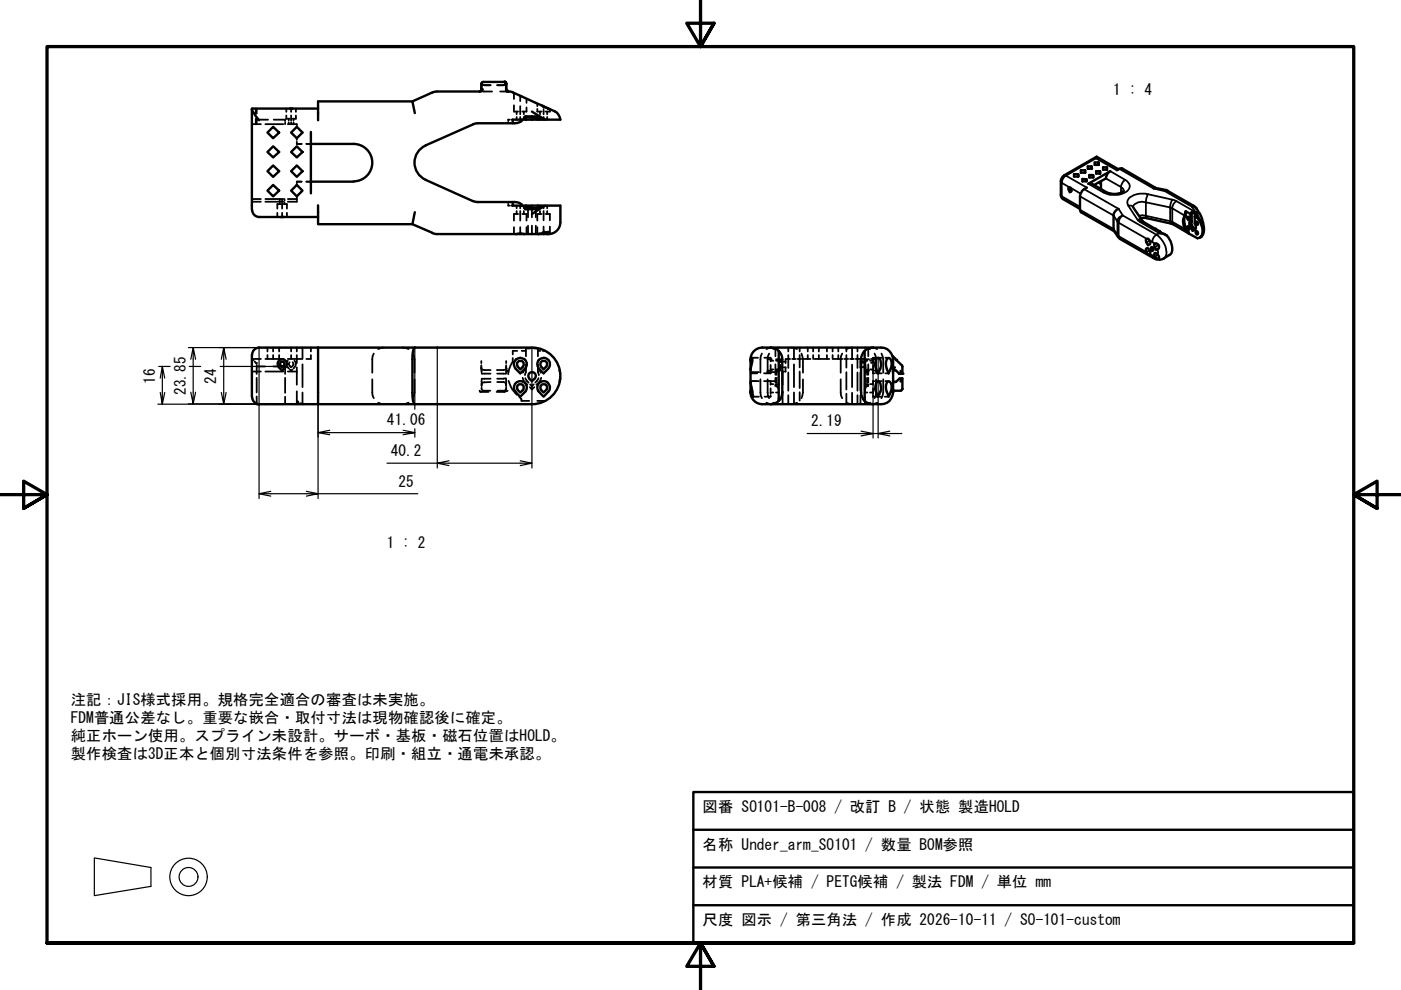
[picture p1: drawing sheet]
<svg xmlns="http://www.w3.org/2000/svg" width="297mm" height="210mm" viewBox="0 0 297 210" stroke-linecap="round" stroke-linejoin="round" font-family="sans-serif">
<!-- layer: Hidden (ISO) -->
<g fill="none" stroke="#000" stroke-width=".38">
<path d="M101.8 19.4h-.1h.3M102 19.3h-.1M102 19.1v.1M102.1 18.7v.3M102.1 17.8v.1M102.1 18.1v.4M102.2 17.6l-.1 .1M102.2 17.6v.2M102.2 17.5v.1M102.4 19.4h1.9M102.4 18l.3 .1zM102.5 17.4h-.1"/>
<path d="M102.7 18.1h1.3M106 19.4h1.7M107 18l-1.6 .1M107.3 17.6l-.2 .2M109 19.7v1.3M53.4 26.3h1.9M54.2 23v1.1M54.2 25.2v1.1M54.4 23v1.1M54.4 25.2v1.1M54.4 25.4h2.4M56.3 26.3h3.8"/>
<path d="M58 25.4h2.5v.3M60.5 26v.3M60.7 24.5v.7h.7M60.7 23v.7M61 26.3h1.9v.2M61.2 25.2v.4M61.2 25.9v.4M61.7 23v.7M61.7 24.5v1.1M61.7 25.9v.4M62.2 25.2v.4M62.2 25.9v.4"/>
<path d="M62.7 24.5v.7h-.7M62.7 23v.7M62.9 38.5h1zM62.9 30.5h1zM62.9 26.7v.2M62.9 29.3v.4M62.9 30.1v.4M62.9 38.5v.2M62.9 39v.2M65 30.5h.9M65 38.5h.9M107.8 25.9v.2"/>
<path d="M108.1 25.4h-.3v.2M108.4 25.4h.3M109 22.3v1.4h.9M109.5 23.7v.5M109.5 24.8v.6M109.9 20.1l.1 .1M110.2 20.3l.2 .1M110.3 20.3v1.1M110.3 22.5v1.7M110.3 24.8v.6M110.6 20.4l.1 .1M110.9 25.2l-.1 .2"/>
<path d="M111.1 23.7v.5M111.1 24.8v.6M111.3 24.9h.1M111.3 24.9l-.2 .2M111.3 24.8v.1M111.4 24.7h-.1M111.4 24.9h.1M111.4 24.7h.1M111.6 22.8v.9h-.9M111.6 20.9v.9M113.9 23.1v.6h.9M113.9 21.9v.6"/>
<path d="M114 24.9h.1M114 24.7h.1M114.2 24.9h.1M114.2 24.7h.1M114.3 24.9l.1 .2M114.3 24.8v.1M114.5 23.7v.5M114.5 24.8v.6M114.6 25.2l.2 .2M114.7 22.3l.2 .1M115.1 22.6l.5 .2M115.3 22.6v.3"/>
<path d="M115.3 23.3v.9M115.3 24.8v.6M115.9 22.9l.4 .2M116 23.7v.5M116 24.8v.6M116.5 23.1l.1 .2M116.6 23.5v.2h-.9M53.4 42.2h1.9M53.4 42.8h1.9M56.3 42.2h3.8M56.3 42.8h3.8M58.8 45.1v.9"/>
<path d="M59.3 42.2v.4M59.3 43v.3M59.5 43.3h-.7v.9M59.8 42.2v.4M59.8 43v1.2M59.8 45.1v.9M60.1 43.3h.7v.9M60.3 42.2v.4M60.3 43v.3M60.8 45.1v.9M61 42.2h1.9M62.9 41.6v.2"/>
<path d="M62.9 42v.4M62.9 42.6v.2h-1.9M107.8 43.3v.3h.3M107.8 42.8v.3M108.4 43.6h.3M109 48.2v1.4M109.5 43.6v.6M109.5 44.7v.7M109.7 49.6h-.3M109.9 45.4h-.9v1.4M110 49.5h.6M110.3 43.6v.6"/>
<path d="M110.3 44.7v2.1M110.3 48.2v1.4M110.7 45.4h.9v1.4M110.8 43.6l.1 .2M110.9 49.6h.3M111.1 43.6v.6M111.1 44.7v.7M111.1 43.9l.2 .2M111.3 44.1h.1M111.3 44.3l.1 .1M111.3 44.1v.1M111.4 44.1h.1"/>
<path d="M111.4 44.4h.1M111.6 48.2v1.4M112 44.4v1.7M112 47.9v1.7M112.8 44.4v1.7M112.8 47.9v1.7M113.6 44.4v1.7M113.6 47.9v1.7M113.9 48.2v1.4M114 44.1h.1M114 44.4h.1M114.2 44.1h.1"/>
<path d="M114.3 44.3l-.1 .1M114.3 44.1v.1M114.4 43.9l-.1 .2M114.5 43.6v.6M114.5 44.7v.7M114.6 49.5l-.3 .1M114.8 45.4h-.9v1.4M114.8 43.6l-.2 .2M115.3 43.6v.6M115.3 44.7v2M115.3 48v1.4M115.6 49.1h-.3l-.3 .2"/>
<path d="M115.7 45.4h.9v1.3M115.9 49.2h.3M116 49.6h.1M116 43.6v.6M116 44.7v.7M116.1 49.6h.1M116.6 48v1.4M53.4 78.8h1.9M54 76.6l.3 .3M54.4 76.9v.3M54.4 77.7h1.8M54.4 77.4v1.9"/>
<path d="M55.3 76.1h-1.9l.3 .3M56.3 76.1h3.8M56.3 78.8h3.8M56.7 73.7v.8M56.7 75.3v.8M57.9 73.7v.8M57.9 75.3v.8M57.9 77.7h1.7M59.2 73.7v.8M59.2 75.3v.8M60 77.7h.1M60.3 77.7h.2v1.6"/>
<path d="M61 76.5a1.01 1.01 0 0 0 .3 1.6M61 76.1h2.9M61 78.8h1.9M61.4 76.8l-.2 .5 .3 .3M61.5 78.4l.2 .2 .3-.2M61.6 77.8l.1 .1 .1-.1M61.7 73.7v.8M61.7 75.3v.8M62 76.8a.49 .49 0 0 1 0 .8M62.4 76.5a1.04 1.04 0 0 1-.2 1.6M62.9 73.7v.8M62.9 75.3v1.7"/>
<path d="M62.9 77.9v3.7M64.1 73.7v2.4M64.1 77.3v4.8M65.9 75.3v.8h-.9M65.9 73.7v.8M79.2 75l-.3 1.2v2.8M81.4 73.7l-1.2 .3M85.3 73.7l1.3 .3M87.5 75l.4 1.2v2.8M102 78.5l.1 .3M102 76.6v.4M102 77.4v.6"/>
<path d="M102 78.1v.2M102 77.9l.2 .3M102.1 79l.2 .2M102.4 78.4l1.6 .1M102.5 79.2h1.5M105.4 79.2h1.5M107 78.4l-1.7 .1M107.3 78.1v-.2l.1 .3M107.3 76.6v.4M107.3 77.4v.5M107.3 78.1v.2M107.3 78.5v.3"/>
<path d="M107.3 79l-.2 .2M107.6 78.5l.1 .3M108.7 75.9v.8a5.3 5.3 0 0 0-.9 2.6M109.7 74.4h-1v.8M110.6 74.4h.9M111.5 78.1l-.6 .9M111.5 77.3v1.6l-.2 .6M112.4 73.9h-.9v1.6M113.2 73.9h.8v1.6M114 78.1l.7 .9M114 77.3v1.6l.2 .6M114 74.4h.6"/>
<path d="M115.1 74.4h.5M118.7 78.7v.6M118.7 79.8v.5M159.1 78.9h1.8M159.1 79.2h1.4M159.1 75.9h.1M159.3 75.9h1.4M161.5 75l-.3 1.2v2.8M162.1 75.9h1.3v.7M162.8 78.6h.8M162.8 76.2v2.8M162.8 76.2h.8"/>
<path d="M163.1 75l-.3 1.2M163.4 77.4v1.1M163.4 78.3h.6M163.4 78.8v.4h-1.4M163.4 76.5h.6M163.7 73.7l-1.2 .3M164.4 77.3v1.6h-1.8M164.4 73.9v1.6M164.5 78.9l-.1 .6M164.5 78.3h.6M164.5 78.9h.2M164.5 76.2h.9v.5"/>
<path d="M164.5 76.5h.6M164.7 78.9v.6M164.8 78.6l-.1 .3M165.1 78.1l-.1 .3M165.2 73.7l-1.2 .3M165.4 78.4v.2h-.9M165.4 77.3v.8M165.4 77.9h.4M165.4 76.7h.4M166.1 78.8h-.2v2.8M166.2 77.9h.4v.9h-.3M166.2 76.7h.4"/>
<path d="M166.8 76.1h-.2v.9M166.9 76.1h.6M167.1 73.7v.8M167.1 75.3v2.7M167.1 79v3.8M167.7 73.7l.7 .1 .6 .2M168 76.1h.7M168.3 73.7v2.4M168.3 77.3v4.8M169.5 75.3v.8h-.4M169.5 73.7v.8M169.5 78.8v3.5"/>
<path d="M169.7 76.1h-.2v1.8M169.9 75l.3 1.2v2.8M170 76.1h1.8M171.3 73.7v.8M171.3 75.3v.8M172.4 73.7v.8M172.4 75.3v.8M172.7 76.1h3.1M173.6 73.7v.8M173.6 75.3v.8M175.3 73.7v.8M175.3 75.3v.8"/>
<path d="M176.5 73.7v.8M176.5 75.3v.8M176.7 76.1h1.9M177.7 73.7v.8M177.7 75.3v.8M178.6 75l-.4 1.2v2.8M179 76.1h.8M179.5 73.7v.8M179.5 75.3v2.6M179.5 78.9v3.7M180.2 76.1h.8M180.7 73.7v2.4"/>
<path d="M180.7 77.3v4.8M180.7 73.7l-1.2 .3M181.8 75.3v.8h-.4M181.8 73.7v.8M181.8 79v3.8M182.1 76.1h-.3v1.9M182.2 76.1h1.3M182.4 77.7h.4M182.4 76.9h1.1M182.4 76.1v1.9M182.4 79v3.8M182.4 77.9h.4"/>
<path d="M182.4 76.7h.4M183.1 77.7h.3v1.6M183.1 77.9h.4M183.1 76.7h.4M183.3 73.7l1.2 .3M183.3 78.1l.2 .5h.8M183.3 78.3h.6M183.3 76.5h.6M183.5 77.3v.8M183.7 78.6l.1 .3M183.8 78.9v.6M183.8 78.9h.1"/>
<path d="M184 78.9h.1M184.1 73.9v1.6M184.1 77.3v2.2M184.3 76.2h-.8v.5M184.5 78.3h.6M184.5 76.5h.6M184.7 76.1h1M184.7 76.9h1M184.7 73.7l1.3 .3M185 78.6h.7M185 76.2h.7M185.1 77.4v1.1"/>
<path d="M185.1 78.8v.4h.3M185.4 75l.3 1.2M185.4 75.9h-.3v.7M185.7 76.2v2.8M185.8 79.2h1.1M185.8 75.9h1.1M186.9 75l.4 1.2v2.8M187.7 79.2h.7M187.7 75.9h.7M190.9 78.6l.1 .2M191.1 79v.2M54.4 80.1v3.1"/>
<path d="M54.4 84v1.6M54.8 85.7h2.3M60.5 80.1v3.2M60.5 84.1v1.6h-2.3M62.9 84.9l.4 .4M62.9 85.3l.4 .2M62.9 83v2.7M63.6 85.7h.2M63.7 85.5l.4 .1M63.8 85.6l.3 .1M64.1 85.6l-.2 .1M64.1 83.2v2.4"/>
<path d="M78.9 80.4v2.8l.3 1.2M80.2 85.4l1.2 .3M86.6 85.4l-1.3 .3M87.9 80.4v2.8l-.4 1.2M101.7 82.8v.1M101.7 83h.1M101.9 83.1h1.7M102.1 80.7v.3M102.1 81.2v.2M102.1 81.6v.3M102.1 82.2l.1 .4M102.2 81.3l-.1 .3"/>
<path d="M102.3 82.8h1.6M102.3 80.3l-.2 .2M102.5 80.3h1.5M104 81l-1.6 .1M105.4 81l1.7 .1M106.9 80.2l-1.5 .1M107.1 80.2h.2v.3M107.1 82.8h-1.6M107.2 83l-1.9 .1M107.3 81.3v.3M107.3 80.7v.3M107.3 81.2v.2"/>
<path d="M107.3 81.5v.4M107.3 82.1v.4M107.3 82.5l-.1 .2M107.6 82.8l-.2 .2M107.8 80.7l.1 .2a5.8 5.8 0 0 0 1.7 2.8M110.1 84.2l.5 .5M110.6 84.9v.1h1.6M110.8 80.1l.2 .6 .8 .9M111.4 80.2l.7 .9M112.3 82.1l.5 .5v-.3M112.4 81.5l.4 .3M112.8 81.8v.3"/>
<path d="M113.2 81.5l-.4 .3M113.3 82.1l-.5 .5M113.9 85h1.7M114.2 80.2l-.7 .9M114.7 80.1l-.1 .6-.9 .9M159.1 80.8h1.8M159.3 84.1h.1M159.6 84.1h1.3M161.2 80.4v2.8l.3 1.2M162 80.8h2.4M162.5 85.4l1.2 .3M162.8 80.4v2.8l.3 1.2"/>
<path d="M163.4 82.3v1.2M163.4 83.2h.6M163.4 80.8v.8M163.4 83.8v.3h-1.3M163.4 81.4h.6M164 85.4l1.2 .3M164.4 81.5l.1 .3M164.4 80.1v1M164.5 83.2h.6M164.5 81.8h.2M164.5 81.4h.6M164.7 80.1v1"/>
<path d="M164.7 81.8l.1 .3M164.7 81.5v.3M165 82.3l.1 .3M165.9 83v2.7M167.1 83.8v1.9M168.3 83.2v2.4M169 85.4l-.6 .2-.7 .1M169.5 83.2v1.7M170.2 80.4v2.8l-.3 1.2M178.2 80.4v2.8l.4 1.2M179.5 85.4l1.2 .3M179.5 83.5v1.8"/>
<path d="M180.7 83.3v2.4M181.8 83.8v1.9M182.4 83.8v1.9M183.3 83.2h.6M183.3 81.4h.6M183.4 80.1v3.2M183.4 84.1v1.6M183.5 82.3l-.2 .3M183.8 80.1v1M183.8 81.5v.3M183.8 81.8l-.2 .3M183.8 81.8h.1"/>
<path d="M184.1 81.5l-.1 .3M184.1 80.1v1M184.5 85.4l-1.2 .3M184.5 83.2h.6M184.5 81.4h.6M185.1 82.3v1.2M185.1 83.8v.3h.3M185.4 80.8h-.3v.8M185.7 80.4v2.8l-.3 1.2M185.7 84.1h1.1M185.8 80.8h1.1M186 85.4l-1.3 .3"/>
<path d="M187.3 80.4v2.8l-.4 1.2M187.6 84.1h.8M187.7 80.8h.7M190.7 80.3h.1M191 80.3h.2M191 80.7l-.1 .2M191.1 80.3v.2M191.3 80.3h.1"/>
</g>
<g fill="#000">
<circle cx="102.1" cy="19" r=".19"/>
<circle cx="102.7" cy="18.1" r=".19"/>
<circle cx="106.7" cy="18.1" r=".19"/>
<circle cx="107.3" cy="19" r=".19"/>
<circle cx="107.4" cy="19.3" r=".19"/>
<circle cx="116.6" cy="23.1" r=".19"/>
<circle cx="64.1" cy="85.7" r=".19"/>
<circle cx="64.1" cy="85.6" r=".19"/>
<circle cx="101.8" cy="83" r=".19"/>
<circle cx="189.7" cy="82.8" r=".19"/>
<circle cx="190.7" cy="80.3" r=".19"/>
</g>
<!-- layer: Visible (ISO) -->
<g fill="none" stroke="#000" stroke-width=".51">
<path d="M91.7 19.6l-4.3 1.9M92.7 19.4l-1 .2M102 19.2l-.3 .2h-9M102 17.8v1.4M102.5 17.4h-.3l-.2 .4M102.5 17.4h4.4l.4 .2M107 17.4h.2l.2 .4M107.3 17.6v.2M107.3 19l.2 .3 .2 .1M107.3 19l.4 .4M107.3 18.3v.7M107.3 17.8v1.2"/>
<path d="M107.4 19.3l.2 .1M107.7 19.4h.2M107.9 19.4l.8 .2M108.7 19.6l7.5 3.4a3.7 3.7 0 0 1 2.5 1.9l.1 .5h-4.8M53.4 23.2l1.5 2.3M53.4 23.2v21.3M56.7 28.1l1.2-1.2 1.3 1.2-1.3 1.2zM56.7 32.2l1.2-1.2 1.3 1.2-1.3 1.2zM57.9 35.1l1.3 1.2-1.3 1.2-1.2-1.2zM61.5 23h.5M61.5 23h-8.1v.2M61.7 28.1l1.2-1.2 1.2 1.2-1.2 1.2z"/>
<path d="M61.7 32.2l1.2-1.2 1.2 1.2-1.2 1.2zM62 23h5.4M62.9 35.1l1.2 1.2-1.2 1.2-1.2-1.2zM65.9 30.5h9.1a4 4 0 0 1 3.9 4 4 4 0 0 1-3.9 4M65.9 28v13M65.9 38.5h9M87.9 24l-.5-2.5h-20v4M100.3 26.4l-10.1 4.5a4 4 0 0 0-2.3 3.6 4 4 0 0 0 2.3 3.6l10.1 4.5M110.6 25.4v.3a2.85 2.85 0 0 1-1.9 .4h-7.4l-1 .3M111.5 25.4v-.7h2.5v.7M112.8 24.7v.2h-1.3M112.8 23.7l2.8 1.7"/>
<path d="M112.8 25.4h-4.1v.7M114 24.9h-1.2v.5h1.2M114.9 22.4l1.7 .7M226.6 39.8v-.1a.53 .53 0 0 1 .5 .5 .53 .53 0 0 1-.3 .5l-.3-.6zM228.6 36.9v.5v-.5h-.9v.5h.9M230.1 36.1v.5v-.5h-.9v.5h.9M230.4 38v.5h-.9v-.6l.9 .1v.5M230.4 39.8l-.7 .4-.6 .9-.1 .5v2.9l.1 .4 7.2 4.2M231.5 35.3v.5h-.9v-.5h.9v.5M231.8 37.1v.5h-.9v-.5h.9v.5M232 39.2l2.5-1.4 .3-.9 .6-.6-4.6 2.7 .6-.1 3.2 1.8a3.4 3.4 0 0 0 3.7-.3M232.3 33.6l.2-.4 4.7 2.7"/>
<path d="M232.5 33.2l-6.9 4a1.63 1.63 0 0 0-.7 1.3l.1 3.3 .4 .4 3.6 2.1M232.9 34.5v.5v-.5h-.8v.5h.8M232.9 38.7l.5 .3M233.2 36.3v.5v-.5h-.8v.5h.8M233.4 38.4v1.6M233.9 35.5h.8v.5h-.8zM234.7 35.5v.5M236.8 36.1l.5-.3 .6-.1 7.1 4.1M244.6 40l.4-.2 2.3 .5M53.5 44.5a1.49 1.49 0 0 0 1.5 1.5M54.9 46h4.7M56.7 40.4l1.2-1.2 1.3 1.2-1.3 1.2z"/>
<path d="M59.6 46h.5M60.1 46h7.3M61.7 40.4l1.2-1.2 1.2 1.2-1.2 1.2zM67.4 43.5v4h20l4.3 1.9M87.9 45l-.5 2.5M91.7 49.4l1 .2M92.7 49.6h16.7M100.3 42.6l1 .2h7.4a2.85 2.85 0 0 1 1.9 .5v.3M108.7 42.8v.8h2.8M109.4 49.6h1.8M110.3 49.6h-.9M111.5 43.6h1.3v.5h-1.3"/>
<path d="M111.5 43.6v.8h2.5v-.8M112.8 43.6h1.2M114 43.6h4.8v3.5M114 44.1h-1.2v.3M114.1 49.6l2-.4 .5 .1-.2 .3h-1.1M115.3 49.4v.2h-5M115.6 43.6l-2.8 1.8M118.8 47.1a2.53 2.53 0 0 1-2.8 2.5M237.1 50.2l.4 .4M237.2 44.3l-.6 .3-.5 .8v3.4l.9 1.5M240.2 43.9l2.2 3.1 3.6 2.1M241.7 46.2h1.1l5.8 1.3 5.3 3a1.54 1.54 0 0 0 1.1-2l-.6-1.4-.5-.9"/>
<path d="M243 52.8l.1-.1a.7 .7 0 0 1 .8 .5 .7 .7 0 0 1-.4 .8l-.4-.6zM243 50.7a.7 .7 0 0 1 .8 .2 .7 .7 0 0 1 0 .8l-.4 .3-.4-1zM244 52.5l.1-.1a.39 .39 0 0 1 .4 .3 .39 .39 0 0 1-.2 .5zM244.7 53.8a.73 .73 0 0 1 1 .6 .39 .39 0 0 1-.2 .5 .39 .39 0 0 1-.5-.3l-.3-.5zM244.8 51.7a.7 .7 0 0 1 .9 .4 .7 .7 0 0 1-.5 .9 1.16 1.16 0 0 1-.4-1.3zM245.8 49.4l.8 .2 .8 .3M246 49.1h-.3l1.7 .8M246 49.1v.1M247.3 40.3l.3 .2M247.4 49.9a3.4 3.4 0 0 1 .8 4l-.3 .2a3.8 3.8 0 0 1-2.1 1l-1.3-.4-7.1-4.1M247.6 40.5l5.6 3.2 .5 .6M251.1 45.9a2.84 2.84 0 0 0 .9 3.5"/>
<path d="M251.4 44.8v1l-.3 .1zM251.4 45.8a2.49 2.49 0 0 0 .2 2.7l.4 .8M251.4 44.8l1 .6M251.8 45.9a.39 .39 0 0 1 .4 .3 .39 .39 0 0 1-.2 .5l-.3-.5zM251.8 48a.39 .39 0 0 1 .4 .3 .39 .39 0 0 1-.2 .4l-.3-.5zM252 49.4v.1zM252.4 45.4v1.5M252.7 47v.9l.4 .6M252.7 45l-.3 .4M252.7 45l.9 .5-.3 .4M252.7 47l-.1 .1M252.7 45v2"/>
<path d="M253 48.5a1.3 1.3 0 0 1-.4-1.4l-.2-.2-.1 .1-.1 .3a2.19 2.19 0 0 0 .7 1.6M253.3 45.9v1.5l.3 1-.2 .3-.5 .2 .7-.8M253.3 45.9l.6 .3M253.5 49a.41 .41 0 0 1 .4 .3 .41 .41 0 0 1-.2 .5zM253.5 47a.41 .41 0 0 1 .4 .2 .41 .41 0 0 1-.2 .5zM253.5 45l.4 1.2M253.6 44.1l.7 1.1a5.9 5.9 0 0 1 .7 4.6l-.6 .6M53.4 75.2v9M54.9 73.7h57.9a6 6 0 0 1 6 6 6 6 0 0 1-6 6h-24.9M55 73.7a1.49 1.49 0 0 0-1.5 1.5M59.5 76.8a.48 .48 0 0 1 .7 0 .48 .48 0 0 1 0 .7l-.4 .4-.4-.6zM59.6 76.2h.5"/>
<path d="M59.6 77.7h.4M59.6 76.2a.98 .98 0 0 0-.5 1.6M60.1 76.2a.99 .99 0 0 1 .4 1.7l-.7 .7-.7-.7M67.4 73.7v12h20.5M87.9 73.7a3.3 3.3 0 0 0-.5 2.5l.1 8.2a1.46 1.46 0 0 0 .4 1.3M109.4 76.2a1.38 1.38 0 0 1 1.9 .1 1.38 1.38 0 0 1 0 1.9M109.4 76.2a1.37 1.37 0 0 0 0 2l.9 1 1-1M109.8 77.8l.5 .5 .6-.5M109.8 77.7a.73 .73 0 0 1 0-1 .73 .73 0 0 1 1 0 .73 .73 0 0 1 .1 1M114.1 76.5a1.37 1.37 0 0 1 2.1-.2 1.37 1.37 0 0 1-.2 2.1l-.7 .8-1-1M114.2 76.5a1.37 1.37 0 0 0 .1 1.7M114.7 77.8l.6 .5 .5-.5"/>
<path d="M114.8 77.7a.73 .73 0 0 1 0-1 .73 .73 0 0 1 1 0 .73 .73 0 0 1 0 1M118.7 78.5v.2M159.1 76.5l.3-.6a3 3 0 0 1-.3 2.3v5M159.1 76.5v1.9M159.1 76.2v.3M161.6 73.7h1.8M161.6 73.7a2.51 2.51 0 0 0-2.5 2.5M163.4 73.7h21.7M163.4 73.7a2.77 2.77 0 0 1 1.7 .7M165.1 74.4v10.6a2.77 2.77 0 0 1-1.7 .7M165.1 74.4l.5 .7 .3 1.1M165.9 76.2v.5h-.8"/>
<path d="M165.9 76.7v6.5l-.2 1-.3 .4M182.6 76.2v.5h.7M182.6 76.7v6.5l.4 1.4M183.3 74.4l-.6 1-.1 .8M185.1 73.7a2.75 2.75 0 0 0-1.8 .7v10.6a2.75 2.75 0 0 0 1.8 .7M185.1 73.7h1.7a2.61 2.61 0 0 1 2.6 2.5v7a2.49 2.49 0 0 1-2.6 2.5h-1.7M185.8 76.1l.4-.2a1.73 1.73 0 0 1 .4 2.3l-.4 1a3 3 0 0 1-.5-3zM188.1 76l.4-.1a1.9 1.9 0 0 1 .3 2.3l-.4 1a3.3 3.3 0 0 1-.3-3.2zM189.2 75.4l2.1 2.3M189.7 78.5l-.4 .2v.2M189.7 77.9l-.3 .4v.5M189.7 78.5l.9 .7"/>
<path d="M190.7 79.2h.6M190.7 79.2h.1M190.7 79.2h.4M190.9 78.6l.2 .6M191.1 79.2h.2M191.3 77.8v1.4M53.5 84.2a1.49 1.49 0 0 0 1.5 1.5M54.4 85.6l.4 .1M54.9 85.7h12.5M109.8 82.7l.5 .5 .6-.5M109.8 82.7a.73 .73 0 0 1 0-1 .73 .73 0 0 1 1 0 .73 .73 0 0 1 .1 1M111.3 83.1l-1 1a2.85 2.85 0 0 1-1.3-2.1 1.37 1.37 0 0 1 1.9-1 1.37 1.37 0 0 1 .4 2.1"/>
<path d="M112.2 80.3l.6 .5 .5-.5M112.2 80.3a.79 .79 0 0 1 0-1.2 .79 .79 0 0 1 1.2 0 .79 .79 0 0 1 0 1.2M114.1 82.9l1.2 1.2a2.63 2.63 0 0 0 1.3-1.8 1.35 1.35 0 0 0-1.7-1.5 1.35 1.35 0 0 0-.7 2.1M115.8 82.7a.73 .73 0 0 0 0-1 .73 .73 0 0 0-1 0 .73 .73 0 0 0 0 1l.5 .5 .5-.5M118.7 80.3v.6M159.1 81.1l.6 3-.4-.4-.2-.6M159.1 83.2a2.51 2.51 0 0 0 2.5 2.5M161.6 85.7h1.8M163.4 85.7h21.7M165.1 84.6h.3M165.4 84.6l-.3 .4M183 84.6l.3 .4"/>
<path d="M183 84.6h.3M185.8 81.1l.4-.3a1.78 1.78 0 0 1 .4 2.3l-.5 1-.2-.5a2.57 2.57 0 0 1-.1-2.5zM188.1 81l.4-.1a2.57 2.57 0 0 1-.1 3.2l-.4-1a2.55 2.55 0 0 1 .1-2.1zM191.1 80.2h-.3l-.9 .8h-.4l-.1-.4M191.1 80.2h.2v2.3M191.1 80.2l-.2 .7M191.3 82.4l-.4 .4h-1.3l-.2 .2"/>
</g>
<g fill="#000">
<circle cx="101.9" cy="19.3" r=".25"/>
<circle cx="102" cy="19.1" r=".25"/>
<circle cx="102" cy="19" r=".25"/>
<circle cx="102.1" cy="18.9" r=".25"/>
<circle cx="106.9" cy="17.4" r=".25"/>
<circle cx="107.3" cy="19" r=".25"/>
<circle cx="253.6" cy="45" r=".25"/>
<circle cx="254.5" cy="50.3" r=".25"/>
<circle cx="254.7" cy="47.3" r=".25"/>
<circle cx="190" cy="76.3" r=".25"/>
<circle cx="190.7" cy="79.2" r=".25"/>
<circle cx="191.3" cy="79.2" r=".25"/>
</g>
<!-- layer: Visible Narrow (ISO) -->
<g fill="none" stroke="#000" stroke-width=".38">
<path d="M224.9 38.5l.2 .3M225.1 38.8v2.8l3.9 2.3M225.1 38.8l1.7 .9M225.6 37.2h.4M226 37.2l-.6 .7-.3 .9M226 37.2l4.4 2.6M226.9 39.8l2.2 1.3M227.1 40l-.5 .3M230.8 39l3.1 1.8M234.4 37.8l3.3 1.9v1.2M235.4 36.3l3.2 1.8M236.8 36.1l-4.5-2.5-6.3 3.6"/>
<path d="M237.3 35.8l7.3 4.2 2.4 .5 5.7 3.4 .8 1.1M224.9 41.3l.5 .9M229 41.6l7.1 4.1 .8 1.3v2.8l-.8-1.3-7.1-4M229.9 40.1l7.3 4.2 .9 1.4M237 50.3l-.1-.5 .5 .8M237.2 47.2v2.9l5.9 3.4M237.2 47.2l5.9 3.4M238.1 45.7l-.7 .6-.2 .9M238.1 45.7l-.3 .1a1 1 0 0 0-.8 1.3l.2 .1M238.1 45.7l7.1 4.1M238.3 40.5l-.4-.7a.63 .63 0 0 1 0-1l.7-.7a1.4 1.4 0 0 1 .9 1.4 1.4 1.4 0 0 1-.9 1.3 5.5 5.5 0 0 1-4.7 0l.7-.1M239.2 43.6l2 3"/>
<path d="M239.3 42.1a4.4 4.4 0 0 1 4.1-.9l-.3 .7-.1 1a2.13 2.13 0 0 0-2.8 1 .83 .83 0 0 0-1-.3 1.27 1.27 0 0 1 .1-1.5zM241.4 45.8l.8-.2 .8 .2 .1 .5M241.7 47.1l4.1 2.3-.6 .4M242.3 46.9a.97 .97 0 0 0-1.1-.3l.1 .2a.58 .58 0 0 0 .9 .2h.2M243.4 41.2l5.1 1.1M243.7 53.8l.6 .3M243.7 51l.6 .3M243.8 53.1l-.7 .3M243.8 51l-.7 .4M244.5 52.6l-.4 .3M244.8 54.3l-.5-.2 .2 .6M245.2 49.8a4.7 4.7 0 0 1 2.1 4.2l-.6 .8"/>
<path d="M245.2 49.8l-.7 .7-.2 .8 .5 .4M245.4 52.9l.2 .5-.2 .5M245.5 54l-.6 .5M245.6 51.9l-.7 .5M247.3 40.3l-.3 .2h.6M248.1 46.9l.4 .1 .3 .6M248.1 44l-5.1-1.1v2.9l5.1 1.1M248.1 46.9l.2 .5M248.1 44v2.9M248.5 42.3l.9 .3-.6 .7-.3 .9-.2-.1a.72 .72 0 0 1-.1-1zM249.4 42.6l4.1 2.4M251.1 45.7l-2.6-1.5v2.8l2.8 1.6"/>
<path d="M251.6 48.5l-.3 .2M252.2 46.1l-.4 .3M252.2 48.2l-.4 .2M252.7 47.9l-.4 .1M253.1 43.7l-.1-.1-.3 .3h.5l.4 .2M253.4 48.4v.3M253.5 45a6.3 6.3 0 0 1 1.5 3.5M253.5 45h.5l.3 .2M253.6 44.1v.1M253.9 49.2l-.3 .2M253.9 47.2l-.3 .2M255 49.5l-.5 .8"/>
</g>
<g fill="#000">
<circle cx="253.5" cy="45" r=".19"/>
<circle cx="254.5" cy="46.8" r=".19"/>
</g>
<!-- layer: Border (ISO) -->
<path d="M148.5 -.1v10l-2.9-5h5.8l-2.9 5 2.9-5M0 104.9h10l-5-2.9v5.8l5-2.9-5 2.9M297 104.9h-10l5-2.9v5.8l-5-2.9 5 2.9M10 199.9v-190h277v190h-277h277M151.4 204.9l-2.9-5 2.9 5h-5.8l2.9-5v10" fill="none" stroke="#000" stroke-width=".7"/>
<!-- layer: Title (ISO) -->
<path d="M147 167.9h140v32h-140zM147 175.9h140M147 183.9h140M147 191.9h140" fill="none" stroke="#000" stroke-width=".51"/>
<!-- layer: Sketch Geometry (ISO) -->
<g fill="none" stroke="#000" stroke-width=".25">
<path d="M20 181.9l12 2v4l-12 2z"/>
<circle cx="40" cy="185.9" r="4"/>
<circle cx="40" cy="185.9" r="2"/>
</g>
<!-- layer: Dimension (ISO) -->
<g fill="none" stroke="#000" stroke-width=".25">
<path d="M33.7 77.7h2.4M34.4 77.7l-.4 2.5M39.9 73.7h72.9v25.5M40.1 77.7h2.4M41 73.7l-.6 2.5M41.5 76.2l-.5-2.5v11.9l-.6-2.4M46.7 77.7h13.8M47.4 73.7l-.5 2.5M47.9 76.2l-.5-2.5v12l-.5-2.5M54.9 73.7v32M67.4 73.7v32M87.9 73.7v13.1"/>
<path d="M92.7 73.7v25.5M185.1 75.9v17M186.2 75.9v17M33.5 85.7h79.3M34.9 80.2l-.5-2.5v8l-.4-2.5M34.9 83.2l-.5 2.5M39.9 85.6h24.2M41.5 83.2l-.5 2.4M47.9 83.2l-.5 2.5M67.4 91.7l2.5 .5M69.9 91.2l-2.5 .5h20.5l-2.4 .5M82 98.2h10.7l2.5 .5"/>
<path d="M85.5 91.2l2.4 .5M87.9 90.9v1.8M95.2 97.7l-2.5 .5h20.1l-2.5 .5M110.3 97.7l2.5 .5M171.1 91.9h14l-2.5 .5M182.6 91.4l6.1 1M188.7 91.4l-2.5 .5h5M54.9 104.7l2.5 .5M57.4 104.2l-2.5 .5h12.5l-2.4 .5M65 104.2l2.4 .5h21.2"/>
</g>
<g font-size="3.2">
<text x="236" y="20.2">1 : 4</text>
<text x="32.9" y="81.3" transform="rotate(-90 32.9 81.3)">16</text>
<text x="39.4" y="83.8" transform="rotate(-90 39.4 83.8)">23.85</text>
<text x="45.8" y="81.3" transform="rotate(-90 45.8 81.3)">24</text>
<text x="82" y="90.1">41.06</text>
<text x="172" y="90.3">2.19</text>
<text x="82.9" y="96.6">40.2</text>
<text x="84.5" y="103.2">25</text>
<text x="82" y="116.2">1 : 2</text>
<text x="15" y="149.6">注記：JIS様式採用。規格完全適合の審査は未実施。</text>
<text x="15" y="153.4">FDM普通公差なし。重要な嵌合・取付寸法は現物確認後に確定。</text>
<text x="15" y="157.1">純正ホーン使用。スプライン未設計。サーボ・基板・磁石位置はHOLD。</text>
<text x="15" y="160.9">製作検査は3D正本と個別寸法条件を参照。印刷・組立・通電未承認。</text>
<text x="149" y="172.1">図番 SO101-B-008 / 改訂 B / 状態 製造HOLD</text>
<text x="149" y="180.1">名称 Under_arm_SO101 / 数量 BOM参照</text>
<text x="149" y="188.1">材質 PLA+候補 / PETG候補 / 製法 FDM / 単位 mm</text>
<text x="149" y="196.1">尺度 図示 / 第三角法 / 作成 2026-10-11 / SO-101-custom</text>
</g>
</svg>
